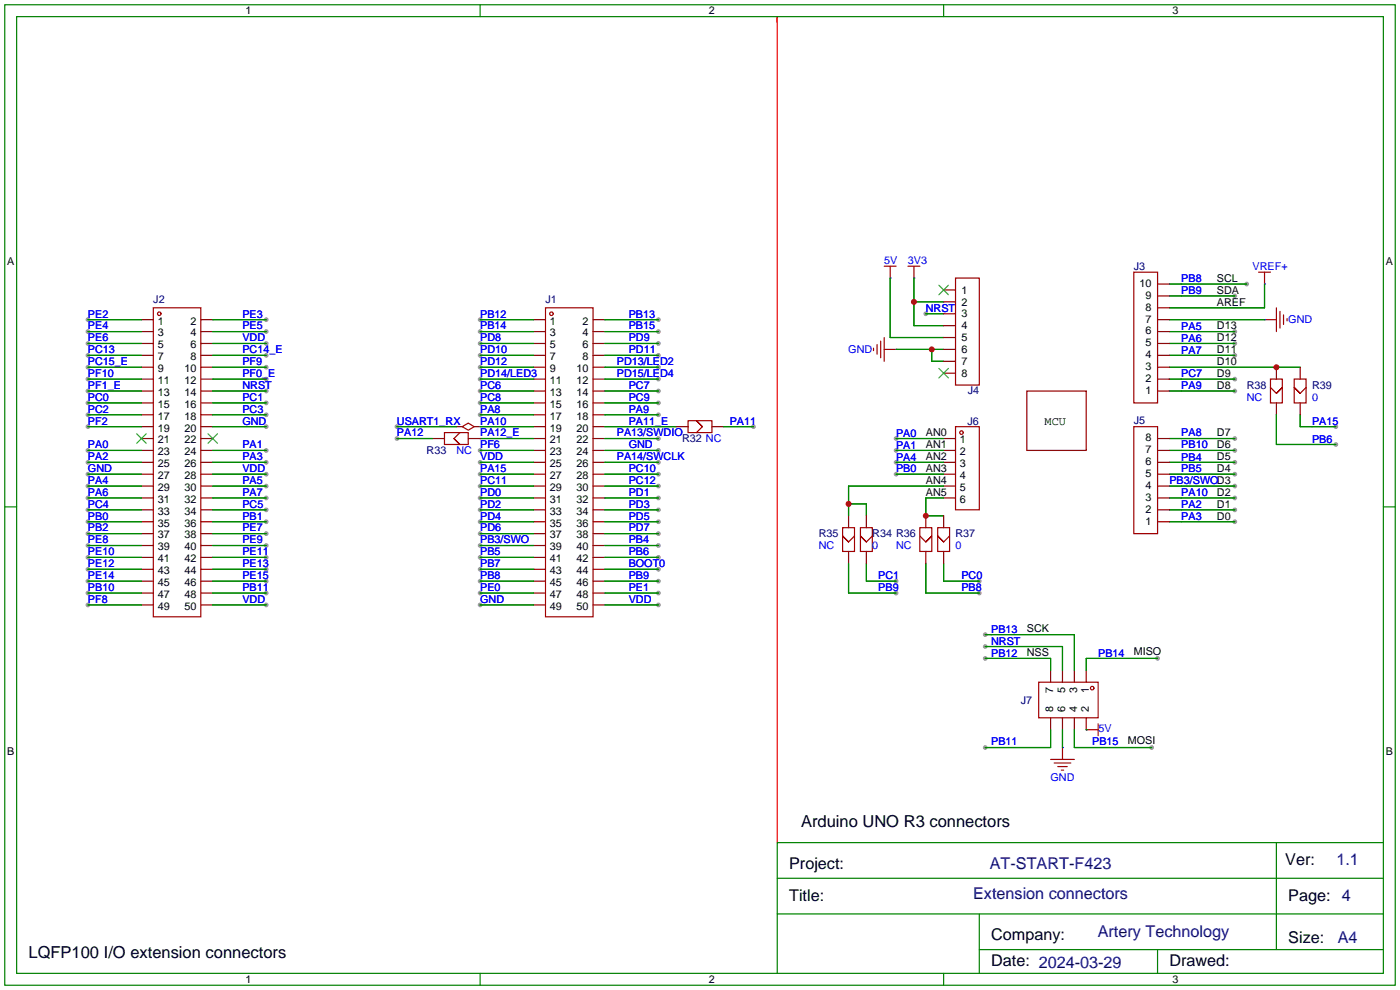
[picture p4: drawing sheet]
<svg xmlns="http://www.w3.org/2000/svg" width="299mm" height="212mm" viewBox="0 0 299 212" stroke-linecap="round" stroke-linejoin="round" font-family="sans-serif">
<g fill="#999">
<circle cx="197.9" cy="67.1" r=".51"/>
<circle cx="210.6" cy="140.7" r=".51"/>
<circle cx="210.6" cy="138.2" r=".51"/>
<circle cx="210.6" cy="135.6" r=".51"/>
<circle cx="247.4" cy="140.7" r=".51"/>
<circle cx="266.4" cy="60.7" r=".51"/>
<circle cx="263.9" cy="63.2" r=".51"/>
<circle cx="263.9" cy="70.9" r=".51"/>
<circle cx="263.9" cy="73.4" r=".51"/>
<circle cx="263.9" cy="75.9" r=".51"/>
<circle cx="263.9" cy="81" r=".51"/>
<circle cx="263.9" cy="83.6" r=".51"/>
<circle cx="263.9" cy="93.7" r=".51"/>
<circle cx="263.9" cy="96.3" r=".51"/>
<circle cx="263.9" cy="98.8" r=".51"/>
<circle cx="263.9" cy="101.3" r=".51"/>
<circle cx="263.9" cy="103.9" r=".51"/>
<circle cx="263.9" cy="106.4" r=".51"/>
<circle cx="263.9" cy="109" r=".51"/>
<circle cx="263.9" cy="111.5" r=".51"/>
<circle cx="285.5" cy="95" r=".51"/>
<circle cx="285.5" cy="91.2" r=".51"/>
<circle cx="191.5" cy="101.3" r=".51"/>
<circle cx="191.5" cy="98.8" r=".51"/>
<circle cx="191.5" cy="96.3" r=".51"/>
<circle cx="191.5" cy="93.7" r=".51"/>
<circle cx="18.8" cy="75.9" r=".51"/>
<circle cx="18.8" cy="73.4" r=".51"/>
<circle cx="18.8" cy="70.9" r=".51"/>
<circle cx="18.8" cy="68.3" r=".51"/>
<circle cx="18.8" cy="86.1" r=".51"/>
<circle cx="18.8" cy="83.6" r=".51"/>
<circle cx="18.8" cy="81" r=".51"/>
<circle cx="18.8" cy="78.5" r=".51"/>
<circle cx="18.8" cy="96.3" r=".51"/>
<circle cx="18.8" cy="91.2" r=".51"/>
<circle cx="18.8" cy="88.6" r=".51"/>
<circle cx="18.8" cy="106.4" r=".51"/>
<circle cx="18.8" cy="103.9" r=".51"/>
<circle cx="18.8" cy="101.3" r=".51"/>
<circle cx="18.8" cy="98.8" r=".51"/>
<circle cx="56.9" cy="75.9" r=".51"/>
<circle cx="56.9" cy="73.4" r=".51"/>
<circle cx="56.9" cy="70.9" r=".51"/>
<circle cx="56.9" cy="68.3" r=".51"/>
<circle cx="56.9" cy="86.1" r=".51"/>
<circle cx="56.9" cy="83.6" r=".51"/>
<circle cx="56.9" cy="81" r=".51"/>
<circle cx="56.9" cy="78.5" r=".51"/>
<circle cx="56.9" cy="96.3" r=".51"/>
<circle cx="56.9" cy="91.2" r=".51"/>
<circle cx="56.9" cy="88.6" r=".51"/>
<circle cx="56.9" cy="106.4" r=".51"/>
<circle cx="56.9" cy="103.9" r=".51"/>
<circle cx="56.9" cy="101.3" r=".51"/>
<circle cx="56.9" cy="98.8" r=".51"/>
<circle cx="18.8" cy="116.6" r=".51"/>
<circle cx="18.8" cy="114" r=".51"/>
<circle cx="18.8" cy="111.5" r=".51"/>
<circle cx="18.8" cy="109" r=".51"/>
<circle cx="18.8" cy="126.7" r=".51"/>
<circle cx="18.8" cy="124.2" r=".51"/>
<circle cx="18.8" cy="121.7" r=".51"/>
<circle cx="18.8" cy="119.1" r=".51"/>
<circle cx="56.9" cy="116.6" r=".51"/>
<circle cx="56.9" cy="114" r=".51"/>
<circle cx="56.9" cy="111.5" r=".51"/>
<circle cx="56.9" cy="109" r=".51"/>
<circle cx="56.9" cy="126.7" r=".51"/>
<circle cx="56.9" cy="124.2" r=".51"/>
<circle cx="56.9" cy="121.7" r=".51"/>
<circle cx="56.9" cy="119.1" r=".51"/>
<circle cx="18.8" cy="129.3" r=".51"/>
<circle cx="56.9" cy="129.3" r=".51"/>
<circle cx="140.7" cy="75.9" r=".51"/>
<circle cx="140.7" cy="73.4" r=".51"/>
<circle cx="140.7" cy="70.9" r=".51"/>
<circle cx="140.7" cy="68.3" r=".51"/>
<circle cx="140.7" cy="86.1" r=".51"/>
<circle cx="140.7" cy="83.6" r=".51"/>
<circle cx="140.7" cy="81" r=".51"/>
<circle cx="140.7" cy="78.5" r=".51"/>
<circle cx="140.7" cy="96.3" r=".51"/>
<circle cx="140.7" cy="93.7" r=".51"/>
<circle cx="140.7" cy="88.6" r=".51"/>
<circle cx="140.7" cy="106.4" r=".51"/>
<circle cx="140.7" cy="103.9" r=".51"/>
<circle cx="140.7" cy="101.3" r=".51"/>
<circle cx="140.7" cy="98.8" r=".51"/>
<circle cx="140.7" cy="116.6" r=".51"/>
<circle cx="140.7" cy="114" r=".51"/>
<circle cx="140.7" cy="111.5" r=".51"/>
<circle cx="140.7" cy="109" r=".51"/>
<circle cx="140.7" cy="126.7" r=".51"/>
<circle cx="140.7" cy="124.2" r=".51"/>
<circle cx="140.7" cy="121.7" r=".51"/>
<circle cx="140.7" cy="119.1" r=".51"/>
<circle cx="140.7" cy="129.3" r=".51"/>
<circle cx="102.6" cy="75.9" r=".51"/>
<circle cx="102.6" cy="73.4" r=".51"/>
<circle cx="102.6" cy="70.9" r=".51"/>
<circle cx="102.6" cy="68.3" r=".51"/>
<circle cx="102.6" cy="86.1" r=".51"/>
<circle cx="102.6" cy="83.6" r=".51"/>
<circle cx="102.6" cy="81" r=".51"/>
<circle cx="102.6" cy="78.5" r=".51"/>
<circle cx="102.6" cy="96.3" r=".51"/>
<circle cx="102.6" cy="88.6" r=".51"/>
<circle cx="102.6" cy="106.4" r=".51"/>
<circle cx="102.6" cy="103.9" r=".51"/>
<circle cx="102.6" cy="101.3" r=".51"/>
<circle cx="102.6" cy="98.8" r=".51"/>
<circle cx="102.6" cy="116.6" r=".51"/>
<circle cx="102.6" cy="114" r=".51"/>
<circle cx="102.6" cy="111.5" r=".51"/>
<circle cx="102.6" cy="109" r=".51"/>
<circle cx="102.6" cy="126.7" r=".51"/>
<circle cx="102.6" cy="124.2" r=".51"/>
<circle cx="102.6" cy="121.7" r=".51"/>
<circle cx="102.6" cy="119.1" r=".51"/>
<circle cx="102.6" cy="129.3" r=".51"/>
<circle cx="161" cy="91.2" r=".51"/>
<circle cx="84.8" cy="91.2" r=".51"/>
<circle cx="84.8" cy="93.7" r=".51"/>
<circle cx="209.3" cy="124.2" r=".51"/>
<circle cx="209.3" cy="126.7" r=".51"/>
<circle cx="191.5" cy="124.2" r=".51"/>
<circle cx="191.5" cy="126.7" r=".51"/>
<circle cx="246.1" cy="159.8" r=".51"/>
<circle cx="210.6" cy="159.8" r=".51"/>
</g>
<path d="M219.5 83.6h12.7v12.7h-12.7z" fill="none" stroke="#800000" stroke-width=".25"/>
<g fill="none" stroke="#a10000" stroke-width=".25">
<path d="M189 56.9h2.5M190.2 56.9v2.5M194.1 56.9h2.5M195.3 56.9v2.5M204.2 59.4h5.1v22.9h-5.1zM242.3 58.2h5.1v27.9h-5.1zM269 58.2h2.5M270.3 58.2v2.5M32.8 65.8h10.1v66h-10.1zM116.6 65.8h10.1v66h-10.1zM186.7 74.4v.5M187.5 73.7v2"/>
<path d="M188.2 72.9v3.6M189 74.7h2.5M189 72.1v5.1M270.3 68.3h2.5M272.8 65.8v5.1M273.6 66.5v3.6M274.3 67.3v2M275.1 68.1v.5M95 92.5h5.1v2.5h-5.1zM97 93.7l1.3 1.3-1.3-1.3M98.3 92.5l-1.3 1.2M98.8 91.2l1.3-.8 1.2 .8-1.2 .7z"/>
<path d="M147.1 89.9h5v2.6h-5zM150.1 91.2l-1.3-1.3 1.3 1.3M150.1 91.2l-1.3 1.3M204.2 91.2h5.1v17.8h-5.1zM242.3 91.2h5.1v22.8h-5.1zM271.5 81h2.6v5.1h-2.6zM271.5 82.8l1.3 1.3M272.8 84.1l1.3-1.3-1.3 1.3M276.6 81h2.5v5.1h-2.5zM277.9 84.1l-1.3-1.3 1.3 1.3M279.1 82.8l-1.2 1.3M180.1 112.8h2.5v5.1h-2.5z"/>
<path d="M181.4 115.8l-1.3-1.2 1.3 1.2M182.6 114.6l-1.2 1.2M183.9 112.8h2.5v5.1h-2.5zM185.2 115.8l-1.3-1.2 1.3 1.2M186.4 114.6l-1.2 1.2M196.6 112.8h2.5v5.1h-2.5zM196.6 114.6l1.3 1.2M197.9 115.8l1.2-1.2-1.2 1.2M200.4 112.8h2.5v5.1h-2.5zM201.7 115.8l-1.3-1.2 1.3 1.2M202.9 114.6l-1.2 1.2M222 145.8h12.7v7.6h-12.7z"/>
<path d="M227.1 159.8v2.5M232.2 156h2.5M234.7 154.7v2.5M224.5 162.3h5.1M225.3 163.1h3.6M226.1 163.8h2M226.8 164.6h.5"/>
<circle cx="34" cy="67.1" r=".38"/>
<circle cx="117.9" cy="67.1" r=".38"/>
<circle cx="205.5" cy="92.5" r=".38"/>
<circle cx="233.4" cy="147.1" r=".38"/>
</g>
<path d="M190.2 59.4h.1M195.3 59.4h.1M191.5 74.7h.1M270.3 68.3h.1M270.3 60.7h.1M227.1 159.8h.1M232.2 156h.1" fill="none" stroke="#00f" stroke-width=".25"/>
<path d="M166.1 4.8v-1.2v176.5" fill="none" stroke="#f00" stroke-width=".25"/>
<g fill="none" stroke="#870000" stroke-width=".25">
<path d="M30.2 78.5h2.6M30.2 75.9h2.6M30.2 73.4h2.6M30.2 70.9h2.6M30.2 68.3h2.6M42.9 78.5h2.6M42.9 75.9h2.6M42.9 73.4h2.6M42.9 70.9h2.6M42.9 68.3h2.6M114 78.5h2.6M114 75.9h2.6"/>
<path d="M114 73.4h2.6M114 70.9h2.6M114 68.3h2.6M126.7 78.5h2.6M126.7 75.9h2.6M126.7 73.4h2.6M126.7 70.9h2.6M126.7 68.3h2.6M201.7 62h2.5M201.7 64.5h2.5M201.7 67.1h2.5M201.7 69.6h2.5"/>
<path d="M201.7 72.1h2.5M201.7 74.7h2.5M201.7 77.2h2.5M201.7 79.8h2.5M247.4 78.5h2.5M247.4 75.9h2.5M247.4 73.4h2.5M247.4 70.9h2.5M247.4 68.3h2.5M247.4 65.8h2.5M247.4 63.2h2.5M247.4 60.7h2.5"/>
<path d="M272.8 78.5v2.5M277.9 78.5v2.5M30.2 98.8h2.6M30.2 96.3h2.6M30.2 93.7h2.6M30.2 83.6h2.6M30.2 81h2.6M30.2 86.1h2.6M30.2 88.6h2.6M30.2 91.2h2.6M42.9 98.8h2.6M42.9 96.3h2.6"/>
<path d="M42.9 93.7h2.6M42.9 83.6h2.6M42.9 81h2.6M42.9 86.1h2.6M42.9 88.6h2.6M42.9 91.2h2.6M92.5 93.7h2.5M97.5 91.2h1.3M100.1 93.7h2.5M101.3 91.2h1.3M114 98.8h2.6M114 96.3h2.6"/>
<path d="M114 93.7h2.6M114 83.6h2.6M114 81h2.6M114 86.1h2.6M114 88.6h2.6M114 91.2h2.6M126.7 98.8h2.6M126.7 96.3h2.6M126.7 93.7h2.6M126.7 83.6h2.6M126.7 81h2.6M126.7 86.1h2.6"/>
<path d="M126.7 88.6h2.6M126.7 91.2h2.6M144.5 91.2h2.6M152.1 91.2h2.6M201.7 98.8h2.5M201.7 96.3h2.5M201.7 93.7h2.5M247.4 98.8h2.5M247.4 96.3h2.5M247.4 93.7h2.5M247.4 83.6h2.5M247.4 81h2.5"/>
<path d="M272.8 86.1v2.5M277.9 86.1v2.5M30.2 111.5h2.6M30.2 109h2.6M30.2 106.4h2.6M30.2 103.9h2.6M30.2 101.3h2.6M30.2 119.1h2.6M30.2 116.6h2.6M30.2 114h2.6M42.9 111.5h2.6M42.9 109h2.6"/>
<path d="M42.9 106.4h2.6M42.9 103.9h2.6M42.9 101.3h2.6M42.9 119.1h2.6M42.9 116.6h2.6M42.9 114h2.6M114 111.5h2.6M114 109h2.6M114 106.4h2.6M114 103.9h2.6M114 101.3h2.6M114 119.1h2.6"/>
<path d="M114 116.6h2.6M114 114h2.6M126.7 111.5h2.6M126.7 109h2.6M126.7 106.4h2.6M126.7 103.9h2.6M126.7 101.3h2.6M126.7 119.1h2.6M126.7 116.6h2.6M126.7 114h2.6M181.4 110.2v2.6M181.4 117.9v2.5"/>
<path d="M185.2 110.2v2.6M185.2 117.9v2.5M197.9 110.2v2.6M197.9 117.9v2.5M201.7 106.4h2.5M201.7 103.9h2.5M201.7 101.3h2.5M201.7 110.2v2.6M201.7 117.9v2.5M247.4 111.5h2.5M247.4 109h2.5M247.4 106.4h2.5"/>
<path d="M247.4 103.9h2.5M247.4 101.3h2.5M30.2 129.3h2.6M30.2 126.7h2.6M30.2 124.2h2.6M30.2 121.7h2.6M42.9 129.3h2.6M42.9 126.7h2.6M42.9 124.2h2.6M42.9 121.7h2.6M114 129.3h2.6M114 126.7h2.6"/>
<path d="M114 124.2h2.6M114 121.7h2.6M126.7 129.3h2.6M126.7 126.7h2.6M126.7 124.2h2.6M126.7 121.7h2.6M224.5 143.3v2.5M224.5 153.4v2.6M227.1 143.3v2.5M227.1 153.4v2.6M229.6 143.3v2.5M229.6 153.4v2.6"/>
<path d="M232.2 143.3v2.5M232.2 153.4v2.6"/>
</g>
<g fill="none" stroke="#008700" stroke-width=".25">
<path d="M190.2 59.4v12.7h11.5M195.3 59.4v10.2h6.4M18.8 68.3h11.4M18.8 70.9h11.4M18.8 73.4h11.4M18.8 75.9h11.4M18.8 78.5h11.4M45.5 68.3h11.4M45.5 70.9h11.4M45.5 73.4h11.4M45.5 75.9h11.4M45.5 78.5h11.4"/>
<path d="M102.6 68.3h11.4M102.6 70.9h11.4M102.6 73.4h11.4M102.6 75.9h11.4M102.6 78.5h11.4M129.3 68.3h11.4M129.3 70.9h11.4M129.3 73.4h11.4M129.3 75.9h11.4M129.3 78.5h11.4M191.5 74.7h10.2M195.3 64.5h6.4"/>
<path d="M197.9 67.1h3.8M199.1 74.7v2.5h2.6M249.9 60.7h16.5M249.9 63.2h14M249.9 68.3h20.4M249.9 70.9h14M249.9 73.4h14M249.9 75.9h14M249.9 78.5h28M270.3 60.7v5.1h-20.4M18.8 81h11.4M18.8 83.6h11.4"/>
<path d="M18.8 96.3h11.4M18.8 98.8h11.4M18.8 91.2h11.4M18.8 86.1h11.4M18.8 88.6h11.4M45.5 81h11.4M45.5 83.6h11.4M45.5 96.3h11.4M45.5 98.8h11.4M45.5 91.2h11.4M45.5 86.1h11.4M45.5 88.6h11.4"/>
<path d="M84.8 93.7h7.7M84.8 91.2h12.7M102.6 81h11.4M102.6 83.6h11.4M102.6 93.7h11.4M102.6 96.3h11.4M102.6 98.8h11.4M102.6 91.2h11.4M102.6 86.1h11.4M102.6 88.6h11.4M129.3 81h11.4M129.3 83.6h11.4"/>
<path d="M129.3 93.7h11.4M129.3 96.3h11.4M129.3 98.8h11.4M129.3 91.2h15.2M129.3 86.1h11.4M129.3 88.6h11.4M154.7 91.2h6.3M191.5 93.7h10.2M191.5 96.3h10.2M191.5 98.8h10.2M249.9 81h14M249.9 83.6h14"/>
<path d="M249.9 93.7h14M249.9 96.3h14M249.9 98.8h14M272.8 88.6v6.4h12.7M277.9 88.6v2.6h7.6M18.8 101.3h11.4M18.8 103.9h11.4M18.8 106.4h11.4M18.8 109h11.4M18.8 111.5h11.4M18.8 116.6h11.4M18.8 114h11.4"/>
<path d="M18.8 119.1h11.4M45.5 101.3h11.4M45.5 103.9h11.4M45.5 106.4h11.4M45.5 109h11.4M45.5 111.5h11.4M45.5 116.6h11.4M45.5 114h11.4M45.5 119.1h11.4M102.6 101.3h11.4M102.6 103.9h11.4M102.6 106.4h11.4"/>
<path d="M102.6 109h11.4M102.6 111.5h11.4M102.6 116.6h11.4M102.6 114h11.4M102.6 119.1h11.4M129.3 101.3h11.4M129.3 103.9h11.4M129.3 106.4h11.4M129.3 109h11.4M129.3 111.5h11.4M129.3 116.6h11.4M129.3 114h11.4"/>
<path d="M129.3 119.1h11.4M181.4 107.7h3.8v2.5M191.5 101.3h10.2M201.7 103.9h-20.3v6.3M201.7 106.4h-3.8v3.8h3.8M249.9 101.3h14M249.9 103.9h14M249.9 106.4h14M249.9 109h14M249.9 111.5h14M18.8 126.7h11.4M18.8 124.2h11.4"/>
<path d="M18.8 121.7h11.4M18.8 129.3h11.4M45.5 126.7h11.4M45.5 124.2h11.4M45.5 121.7h11.4M45.5 129.3h11.4M102.6 126.7h11.4M102.6 124.2h11.4M102.6 121.7h11.4M102.6 129.3h11.4M129.3 126.7h11.4M129.3 124.2h11.4"/>
<path d="M129.3 121.7h11.4M129.3 129.3h11.4M181.4 120.4v6.3h10.1M185.2 120.4v3.8h6.3M197.9 120.4v6.3h11.4M201.7 120.4v3.8h7.6M210.6 138.2h16.5v5.1M210.6 135.6h19v7.7M210.6 140.7h13.9v2.6M224.5 156v3.8h-13.9M227.1 156v3.8M229.6 156v3.8h16.5"/>
<path d="M232.2 156h.1M247.4 140.7h-15.2v2.6"/>
</g>
<path d="M200.7 61l2 2M200.7 78.7l2 2.1M202.7 61l-2 2M202.7 78.7l-2 2.1M29.2 92.7l2 2M31.2 92.7l-2 2M44.4 92.7l2.1 2M46.5 92.7l-2.1 2" fill="none" stroke="#3c3" stroke-width=".25"/>
<g fill="none" stroke="#008000" stroke-width=".25">
<path d="M1 1h297.2v209.6h-297.2zM3.6 3.6h292.1v204.4h-292.1zM102.6 1v2.6M201.7 1v2.6M1 108.3h2.6M295.7 108.3h2.5M209.3 195.3v12.7M272.8 180.1v22.8M295.7 195.3h-129.6v12.7M295.7 187.7h-129.6v7.6M295.7 180.1h-129.6v7.6M102.6 208v2.6"/>
<path d="M201.7 208v2.6M209.3 202.9h86.4M247.4 202.9v5.1"/>
</g>
<g fill="#c00">
<circle cx="195.3" cy="64.5" r=".63"/>
<circle cx="199.1" cy="74.7" r=".63"/>
<circle cx="272.8" cy="78.5" r=".63"/>
<circle cx="181.4" cy="107.7" r=".63"/>
<circle cx="197.9" cy="110.2" r=".63"/>
</g>
<g font-size="3.5">
<text x="171.2" y="176.8">Arduino UNO R3 connectors</text>
<text x="168.7" y="185.7">Project:</text>
<text x="274.7" y="184.9">Ver:</text>
<text x="168.7" y="192.6">Title:</text>
<text x="275.3" y="192.6">Page: 4</text>
<text x="211.8" y="201">Company:</text>
<text x="275.3" y="201.4">Size:</text>
<text x="6.1" y="204.8">LQFP100 I/O extension connectors</text>
<text x="211.8" y="206.5">Date: 2024-03-29</text>
<text x="249.9" y="206.5">Drawed:</text>
</g>
<g font-size="3.5" fill="#000080">
<text x="211.5" y="185.7">AT-START-F423</text>
<text x="285.6" y="184.9">1.1</text>
<text x="208" y="192.1">Extension connectors</text>
<text x="234.6" y="200.2">Artery Technology</text>
<text x="285.9" y="201.4">A4</text>
</g>
<text font-size="2.5" x="223.3" y="90.8">MCU</text>
<g font-size="2.3">
<text x="52.4" y="3">1</text>
<text x="151.5" y="3">2</text>
<text x="250.6" y="3">3</text>
<text x="1.5" y="56.6">A</text>
<text x="296.2" y="56.6">A</text>
<text x="205.5" y="62.8">1</text>
<text x="205.5" y="65.3">2</text>
<text x="243.6" y="61.3">10</text>
<text x="244.8" y="63.8">9</text>
<text x="260.1" y="60.2">SCL</text>
<text x="260.1" y="62.8">SDA</text>
<text x="260.1" y="65.3">AREF</text>
<text x="33.7" y="69.4">1</text>
<text x="33.7" y="71.9">3</text>
<text x="40.7" y="71.9">4</text>
<text x="40.7" y="69.4">2</text>
<text x="117.5" y="69.4">1</text>
<text x="117.5" y="71.9">3</text>
<text x="124.5" y="71.9">4</text>
<text x="124.5" y="69.4">2</text>
<text x="205.5" y="67.8">3</text>
<text x="205.5" y="70.4">4</text>
<text x="244.8" y="71.5">6</text>
<text x="244.8" y="68.9">7</text>
<text x="244.8" y="66.4">8</text>
<text x="260.1" y="70.4">D13</text>
<text x="33.7" y="74.4">5</text>
<text x="33.7" y="77">7</text>
<text x="40.7" y="77">8</text>
<text x="40.7" y="74.4">6</text>
<text x="117.5" y="74.4">5</text>
<text x="117.5" y="77">7</text>
<text x="124.5" y="77">8</text>
<text x="124.5" y="74.4">6</text>
<text x="205.5" y="72.9">5</text>
<text x="205.5" y="75.5">6</text>
<text x="244.8" y="76.5">4</text>
<text x="244.8" y="74">5</text>
<text x="260.1" y="75.5">D11</text>
<text x="260.1" y="72.9">D12</text>
<text x="33.7" y="79.5">9</text>
<text x="33.7" y="82.1">11</text>
<text x="39.4" y="82.1">12</text>
<text x="39.4" y="79.5">10</text>
<text x="117.5" y="79.5">9</text>
<text x="117.5" y="82.1">11</text>
<text x="123.2" y="82.1">12</text>
<text x="123.2" y="79.5">10</text>
<text x="205.5" y="78">7</text>
<text x="205.5" y="80.5">8</text>
<text x="244.8" y="81.6">2</text>
<text x="244.8" y="79.1">3</text>
<text x="260.1" y="83.1">D8</text>
<text x="260.1" y="80.6">D9</text>
<text x="260.1" y="78">D10</text>
<text x="33.7" y="84.6">13</text>
<text x="33.7" y="87.1">15</text>
<text x="33.7" y="89.7">17</text>
<text x="39.4" y="89.7">18</text>
<text x="39.4" y="87.1">16</text>
<text x="39.4" y="84.6">14</text>
<text x="117.5" y="84.6">13</text>
<text x="117.5" y="87.1">15</text>
<text x="117.5" y="89.7">17</text>
<text x="123.2" y="89.7">18</text>
<text x="123.2" y="87.1">16</text>
<text x="123.2" y="84.6">14</text>
<text x="244.8" y="84.2">1</text>
<text x="33.7" y="92.2">19</text>
<text x="33.7" y="94.8">21</text>
<text x="39.4" y="94.8">22</text>
<text x="39.4" y="92.2">20</text>
<text x="117.5" y="92.2">19</text>
<text x="117.5" y="94.8">21</text>
<text x="123.2" y="94.8">22</text>
<text x="123.2" y="92.2">20</text>
<text x="197.9" y="93.3">AN0</text>
<text x="197.9" y="95.8">AN1</text>
<text x="205.2" y="94.8">1</text>
<text x="244.8" y="94.3">8</text>
<text x="260.1" y="95.8">D6</text>
<text x="260.1" y="93.3">D7</text>
<text x="33.7" y="97.3">23</text>
<text x="33.7" y="99.8">25</text>
<text x="39.4" y="99.8">26</text>
<text x="39.4" y="97.3">24</text>
<text x="117.5" y="97.3">23</text>
<text x="117.5" y="99.8">25</text>
<text x="123.2" y="99.8">26</text>
<text x="123.2" y="97.3">24</text>
<text x="197.9" y="98.3">AN2</text>
<text x="197.9" y="100.9">AN3</text>
<text x="205.2" y="97.3">2</text>
<text x="205.2" y="99.8">3</text>
<text x="244.8" y="101.9">5</text>
<text x="244.8" y="99.4">6</text>
<text x="244.8" y="96.9">7</text>
<text x="260.1" y="100.9">D4</text>
<text x="260.1" y="98.3">D5</text>
<text x="33.7" y="102.4">27</text>
<text x="33.7" y="104.9">29</text>
<text x="33.7" y="107.5">31</text>
<text x="39.4" y="107.5">32</text>
<text x="39.4" y="104.9">30</text>
<text x="39.4" y="102.4">28</text>
<text x="117.5" y="102.4">27</text>
<text x="117.5" y="104.9">29</text>
<text x="117.5" y="107.5">31</text>
<text x="123.2" y="107.5">32</text>
<text x="123.2" y="104.9">30</text>
<text x="123.2" y="102.4">28</text>
<text x="197.9" y="103.4">AN4</text>
<text x="197.9" y="106">AN5</text>
<text x="205.2" y="102.4">4</text>
<text x="205.2" y="104.9">5</text>
<text x="205.2" y="107.5">6</text>
<text x="244.8" y="107">3</text>
<text x="244.8" y="104.5">4</text>
<text x="260.1" y="106">D2</text>
<text x="33.7" y="110">33</text>
<text x="33.7" y="112.5">35</text>
<text x="39.4" y="112.5">36</text>
<text x="39.4" y="110">34</text>
<text x="117.5" y="110">33</text>
<text x="117.5" y="112.5">35</text>
<text x="123.2" y="112.5">36</text>
<text x="123.2" y="110">34</text>
<text x="244.8" y="112.1">1</text>
<text x="244.8" y="109.6">2</text>
<text x="260.1" y="111">D0</text>
<text x="260.1" y="108.5">D1</text>
<text x="33.7" y="115.1">37</text>
<text x="33.7" y="117.6">39</text>
<text x="39.4" y="117.6">40</text>
<text x="39.4" y="115.1">38</text>
<text x="117.5" y="115.1">37</text>
<text x="117.5" y="117.6">39</text>
<text x="123.2" y="117.6">40</text>
<text x="123.2" y="115.1">38</text>
<text x="33.7" y="120.2">41</text>
<text x="33.7" y="122.7">43</text>
<text x="33.7" y="125.2">45</text>
<text x="39.4" y="125.2">46</text>
<text x="39.4" y="122.7">44</text>
<text x="39.4" y="120.2">42</text>
<text x="117.5" y="120.2">41</text>
<text x="117.5" y="122.7">43</text>
<text x="117.5" y="125.2">45</text>
<text x="123.2" y="125.2">46</text>
<text x="123.2" y="122.7">44</text>
<text x="123.2" y="120.2">42</text>
<text x="33.7" y="127.8">47</text>
<text x="33.7" y="130.3">49</text>
<text x="39.4" y="130.3">50</text>
<text x="39.4" y="127.8">48</text>
<text x="117.5" y="127.8">47</text>
<text x="117.5" y="130.3">49</text>
<text x="123.2" y="130.3">50</text>
<text x="123.2" y="127.8">48</text>
<text x="219.5" y="135.2">SCK</text>
<text x="219.5" y="140.3">NSS</text>
<text x="242.3" y="140">MISO</text>
<text x="225.1" y="148" transform="rotate(-90 225.1 148)">7</text>
<text x="227.7" y="148" transform="rotate(-90 227.7 148)">5</text>
<text x="230.2" y="148" transform="rotate(-90 230.2 148)">3</text>
<text x="232.7" y="148" transform="rotate(-90 232.7 148)">1</text>
<text x="225.1" y="152.2" transform="rotate(-90 225.1 152.2)">8</text>
<text x="227.7" y="152.2" transform="rotate(-90 227.7 152.2)">6</text>
<text x="230.2" y="152.2" transform="rotate(-90 230.2 152.2)">4</text>
<text x="232.7" y="152.2" transform="rotate(-90 232.7 152.2)">2</text>
<text x="1.5" y="161.4">B</text>
<text x="241" y="159.1">MOSI</text>
<text x="296.2" y="161.4">B</text>
<text x="52.4" y="210">1</text>
<text x="151.5" y="210">2</text>
<text x="250.6" y="210">3</text>
</g>
<g font-size="2.3" fill="#00f">
<text x="189" y="56.4">5V</text>
<text x="194.1" y="56.4">3V3</text>
<text x="267.7" y="57.7">VREF+</text>
<text x="252.5" y="60.3">PB8</text>
<text x="252.5" y="62.9">PB9</text>
<text x="18.8" y="70.4">PE4</text>
<text x="18.8" y="67.9">PE2</text>
<text x="51.8" y="70.4">PE5</text>
<text x="51.8" y="67.9">PE3</text>
<text x="102.6" y="70.4">PB14</text>
<text x="102.6" y="67.9">PB12</text>
<text x="134.4" y="70.4">PB15</text>
<text x="134.4" y="67.9">PB13</text>
<text x="197.9" y="66.7">NRST</text>
<text x="252.5" y="70.5">PA5</text>
<text x="275.3" y="69.1">GND</text>
<text x="18.8" y="75.5">PC13</text>
<text x="18.8" y="72.9">PE6</text>
<text x="51.8" y="75.5">PC14_E</text>
<text x="51.8" y="72.9">VDD</text>
<text x="102.6" y="75.5">PD10</text>
<text x="102.6" y="72.9">PD8</text>
<text x="134.4" y="75.5">PD11</text>
<text x="134.4" y="72.9">PD9</text>
<text x="181.3" y="75.5">GND</text>
<text x="252.5" y="73">PA6</text>
<text x="252.5" y="75.6">PA7</text>
<text x="18.8" y="83.1">PF1_E</text>
<text x="18.8" y="80.6">PF10</text>
<text x="18.8" y="78">PC15_E</text>
<text x="51.8" y="83.1">NRST</text>
<text x="51.8" y="80.6">PF0_E</text>
<text x="51.8" y="78">PF9</text>
<text x="102.6" y="83.1">PC6</text>
<text x="102.6" y="80.6">PD14/LED3</text>
<text x="102.6" y="78">PD12</text>
<text x="131.8" y="80.6">PD15/LED4</text>
<text x="131.8" y="78">PD13/LED2</text>
<text x="134.4" y="83.1">PC7</text>
<text x="252.5" y="80.6">PC7</text>
<text x="252.5" y="83.2">PA9</text>
<text x="18.8" y="85.6">PC0</text>
<text x="18.8" y="88.2">PC2</text>
<text x="51.8" y="85.6">PC1</text>
<text x="51.8" y="88.2">PC3</text>
<text x="102.6" y="85.6">PC8</text>
<text x="102.6" y="88.2">PA8</text>
<text x="134.4" y="85.6">PC9</text>
<text x="134.4" y="88.2">PA9</text>
<text x="266.4" y="85.6">NC</text>
<text x="280.4" y="85.7">0</text>
<text x="18.8" y="95.8">PA0</text>
<text x="18.8" y="90.7">PF2</text>
<text x="51.8" y="95.8">PA1</text>
<text x="51.8" y="90.7">GND</text>
<text x="84.8" y="90.7">USART1_RX</text>
<text x="84.8" y="93.3">PA12</text>
<text x="102.6" y="95.8">PF6</text>
<text x="102.6" y="93.3">PA12_E</text>
<text x="102.6" y="90.7">PA10</text>
<text x="131.8" y="93.3">PA13/SWDIO</text>
<text x="134.4" y="95.8">GND</text>
<text x="134.4" y="90.7">PA11_E</text>
<text x="156" y="90.7">PA11</text>
<text x="191.5" y="95.9">PA1</text>
<text x="191.5" y="93.3">PA0</text>
<text x="252.5" y="93.3">PA8</text>
<text x="252.5" y="95.8">PB10</text>
<text x="280.4" y="94.6">PB6</text>
<text x="280.4" y="90.8">PA15</text>
<text x="18.8" y="100.9">GND</text>
<text x="18.8" y="98.3">PA2</text>
<text x="51.8" y="100.9">VDD</text>
<text x="51.8" y="98.3">PA3</text>
<text x="97.5" y="97.1">NC</text>
<text x="102.6" y="100.9">PA15</text>
<text x="102.6" y="98.3">VDD</text>
<text x="131.8" y="98.3">PA14/SWCLK</text>
<text x="134.4" y="100.9">PC10</text>
<text x="191.5" y="101">PB0</text>
<text x="191.5" y="98.4">PA4</text>
<text x="252.5" y="98.4">PB4</text>
<text x="252.5" y="100.9">PB5</text>
<text x="18.8" y="106">PA6</text>
<text x="18.8" y="103.4">PA4</text>
<text x="51.8" y="106">PA7</text>
<text x="51.8" y="103.4">PA5</text>
<text x="102.6" y="106">PD0</text>
<text x="102.6" y="103.4">PC11</text>
<text x="134.4" y="106">PD1</text>
<text x="134.4" y="103.4">PC12</text>
<text x="249.9" y="103.4">PB3/SWOD3</text>
<text x="252.5" y="106">PA10</text>
<text x="18.8" y="113.6">PB2</text>
<text x="18.8" y="111">PB0</text>
<text x="18.8" y="108.5">PC4</text>
<text x="51.8" y="113.6">PE7</text>
<text x="51.8" y="111">PB1</text>
<text x="51.8" y="108.5">PC5</text>
<text x="102.6" y="113.6">PD6</text>
<text x="102.6" y="111">PD4</text>
<text x="102.6" y="108.5">PD2</text>
<text x="134.4" y="113.6">PD7</text>
<text x="134.4" y="111">PD5</text>
<text x="134.4" y="108.5">PD3</text>
<text x="252.5" y="108.6">PA2</text>
<text x="252.5" y="111.1">PA3</text>
<text x="18.8" y="116.1">PE8</text>
<text x="18.8" y="118.7">PE10</text>
<text x="51.8" y="116.1">PE9</text>
<text x="51.8" y="118.7">PE11</text>
<text x="102.6" y="116.1">PB3/SWO</text>
<text x="102.6" y="118.7">PB5</text>
<text x="134.4" y="116.1">PB4</text>
<text x="134.4" y="118.7">PB6</text>
<text x="175" y="117.4">NC</text>
<text x="186.4" y="117.4">0</text>
<text x="191.5" y="117.4">NC</text>
<text x="204.2" y="117.4">0</text>
<text x="18.8" y="123.7">PE14</text>
<text x="18.8" y="121.2">PE12</text>
<text x="51.8" y="123.7">PE15</text>
<text x="51.8" y="121.2">PE13</text>
<text x="102.6" y="123.7">PB8</text>
<text x="102.6" y="121.2">PB7</text>
<text x="134.4" y="123.7">PB9</text>
<text x="134.4" y="121.2">BOOT0</text>
<text x="187.7" y="123.7">PC1</text>
<text x="205.5" y="123.7">PC0</text>
<text x="18.8" y="126.3">PB10</text>
<text x="18.8" y="128.8">PF8</text>
<text x="51.8" y="126.3">PB11</text>
<text x="51.8" y="128.8">VDD</text>
<text x="102.6" y="126.3">PE0</text>
<text x="102.6" y="128.8">GND</text>
<text x="134.4" y="126.3">PE1</text>
<text x="134.4" y="128.8">VDD</text>
<text x="187.7" y="126.3">PB9</text>
<text x="205.5" y="126.3">PB8</text>
<text x="211.8" y="137.8">NRST</text>
<text x="211.8" y="135.3">PB13</text>
<text x="211.8" y="140.3">PB12</text>
<text x="234.7" y="140.3">PB14</text>
<text x="211.8" y="159.3">PB11</text>
<text x="233.4" y="159.3">PB15</text>
<text x="234.8" y="156.5">5V</text>
<text x="224.5" y="166.9">GND</text>
</g>
<g font-size="2.3" fill="#000080">
<text x="242.3" y="57.7">J3</text>
<text x="32.8" y="64.7">J2</text>
<text x="116.6" y="64.7">J1</text>
<text x="266.4" y="83.1">R38</text>
<text x="280.4" y="83.1">R39</text>
<text x="206.9" y="84.2">J4</text>
<text x="145.8" y="94.5">R32 NC</text>
<text x="206.8" y="90.7">J6</text>
<text x="242.3" y="90.7">J5</text>
<text x="91.2" y="97.1">R33</text>
<text x="175" y="114.9">R35</text>
<text x="186.4" y="114.9">R34 R36</text>
<text x="204.2" y="114.9">R37</text>
<text x="218.2" y="150.4">J7</text>
</g>
</svg>
